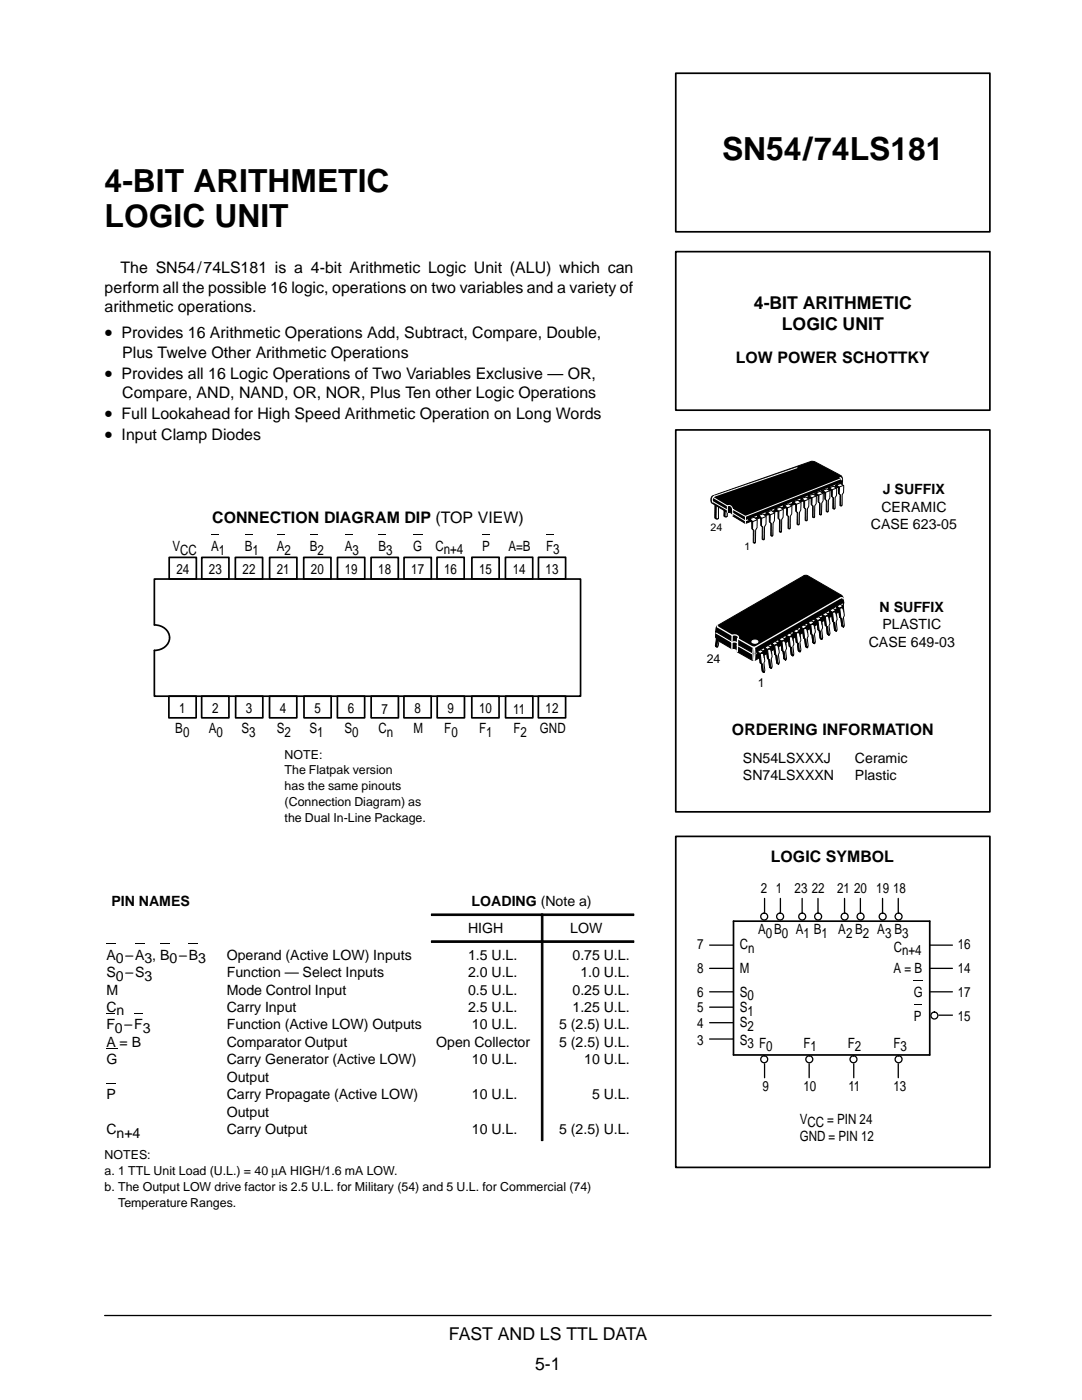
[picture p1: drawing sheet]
<svg xmlns="http://www.w3.org/2000/svg" width="216mm" height="279mm" viewBox="0 0 216 279" stroke-linecap="round" stroke-linejoin="round" font-family="sans-serif">
<path d="M20.9 262.5h176.9" fill="none" stroke="#000" stroke-width=".26"/>
<g fill="none" stroke="#000" stroke-width=".34">
<path d="M33.8 111.2h5.4v4.4h-5.4zM40.3 111.2h5.4v4.4h-5.4zM47 111.2h5.4v4.4h-5.4zM53.8 111.2h5.4v4.4h-5.4zM60.6 111.2h5.4v4.4h-5.4zM67.3 111.2h5.5v4.4h-5.5zM74 111.2h5.5v4.4h-5.5zM80.6 111.2h5.5v4.4h-5.5zM87.2 111.2h5.4v4.3h-5.4zM94.2 111.2h5.4v4.3h-5.4zM100.9 111.2h5.4v4.3h-5.4zM107.4 111.2h5.5v4.3h-5.5z"/>
<path d="M30.8 124.7v-9.1h85v23.3h-85v-9.1M30.8 124.7a2.69 2.69 0 0 1 3 3.1 3 3 0 0 1-3 2M33.7 138.9h5.4v4.4h-5.4zM40.2 138.9h5.5v4.4h-5.5zM47 138.9h5.4v4.4h-5.4zM53.8 138.9h5.4v4.4h-5.4zM60.7 138.9h5.4v4.4h-5.4zM67.3 138.9h5.5v4.4h-5.5zM74.1 138.9h5.4v4.4h-5.4zM80.6 138.9h5.4v4.4h-5.4zM87.2 138.9h5.5v4.4h-5.5zM94.1 138.9h5.5v4.4h-5.5z"/>
<path d="M100.9 138.9h5.4v4.4h-5.4zM107.4 138.9h5.5v4.4h-5.5z"/>
</g>
<g fill="#000">
<path d="M42.1 106.7h1.6v.1h-1.6z" fill-rule="evenodd"/>
<path d="M48.8 106.7h1.6v.1h-1.6z" fill-rule="evenodd"/>
<path d="M55.2 106.7h1.6v.1h-1.6z" fill-rule="evenodd"/>
<path d="M61.8 106.7h1.6v.1h-1.6z" fill-rule="evenodd"/>
<path d="M68.8 106.7h1.5v.1h-1.5z" fill-rule="evenodd"/>
<path d="M75.5 106.7h1.5v.1h-1.5z" fill-rule="evenodd"/>
<path d="M82.5 106.7h1.8v.1h-1.8z" fill-rule="evenodd"/>
<path d="M96.2 106.6h1.5v.2h-1.5z" fill-rule="evenodd"/>
<path d="M109 106.6h1.4v.2h-1.4z" fill-rule="evenodd"/>
<path d="M35 143.1h1.5v.1h-1.5z" fill-rule="evenodd"/>
<path d="M41.6 143.1h1.6v.1h-1.6z" fill-rule="evenodd"/>
<path d="M88.6 143.1h1.5v.1h-1.5z" fill-rule="evenodd"/>
<path d="M95.6 143.1h1.4v.1h-1.4z" fill-rule="evenodd"/>
<path d="M102.4 143.1h1.5v.1h-1.5z" fill-rule="evenodd"/>
<path d="M21.2 188.2h1.9v.1h-1.9z" fill-rule="evenodd"/>
<path d="M26.9 188.2h1.9v.1h-1.9z" fill-rule="evenodd"/>
<path d="M31.9 188.2h1.9v.1h-1.9z" fill-rule="evenodd"/>
<path d="M37.7 188.2h1.8v.1h-1.8z" fill-rule="evenodd"/>
<path d="M21.2 202.1h1.7v.2h-1.7z" fill-rule="evenodd"/>
<path d="M21.2 216.1h1.9v.1h-1.9z" fill-rule="evenodd"/>
<path d="M26.8 202.1h1.7v.2h-1.7z" fill-rule="evenodd"/>
</g>
<g fill="#000" stroke="#000" stroke-width=".2">
<path d="M86.1 182.4h21.9v.3h-21.9z" fill-rule="evenodd"/>
<path d="M86.1 187.8h21.9v.3h-21.9z" fill-rule="evenodd"/>
<path d="M108 182.4h.3v5.4h-.3z" fill-rule="evenodd"/>
<path d="M108 182.4h18.5v.3h-18.5z" fill-rule="evenodd"/>
<path d="M108 187.8h.3v39.8h-.3z" fill-rule="evenodd"/>
<path d="M108 187.8h18.5v.3h-18.5z" fill-rule="evenodd"/>
</g>
<path d="M21.2 209.2h2.2" fill="none" stroke="#000" stroke-width=".2"/>
<path d="M20.9 14.6h57.3v13.2h-57.3z" fill="#fff"/>
<path d="M134.8 14.6h62.7v31.7h-62.7zM134.8 50.2h62.7v31.7h-62.7zM134.8 85.8h62.7v76.2h-62.7zM134.8 166.9h62.7v66.1h-62.7z" fill="none" stroke="#000" stroke-width=".34"/>
<path d="M160.1 179.3v2.8" fill="none" stroke="#000" stroke-width=".26"/>
<circle cx="160.1" cy="182.9" r=".69" fill="#fff"/>
<g fill="none" stroke="#000" stroke-width=".26">
<path d="M163.2 179.3v2.8"/>
<circle cx="160.1" cy="182.9" r=".69"/>
</g>
<circle cx="163.2" cy="182.9" r=".69" fill="#fff"/>
<g fill="none" stroke="#000" stroke-width=".26">
<path d="M176.1 179.3v2.8"/>
<circle cx="163.2" cy="182.9" r=".69"/>
</g>
<circle cx="176.1" cy="182.9" r=".69" fill="#fff"/>
<g fill="none" stroke="#000" stroke-width=".26">
<path d="M179.2 179.3v2.8"/>
<circle cx="176.1" cy="182.9" r=".69"/>
</g>
<circle cx="179.3" cy="182.9" r=".69" fill="#fff"/>
<g fill="none" stroke="#000" stroke-width=".26">
<path d="M161.5 212.3v2.8"/>
<circle cx="179.3" cy="182.9" r=".69"/>
</g>
<circle cx="161.5" cy="211.4" r=".69" fill="#fff"/>
<g fill="none" stroke="#000" stroke-width=".26">
<path d="M170.4 212.3v2.8"/>
<circle cx="161.5" cy="211.4" r=".69"/>
</g>
<circle cx="170.3" cy="211.4" r=".69" fill="#fff"/>
<g fill="none" stroke="#000" stroke-width=".26">
<path d="M179.2 212.3v2.8"/>
<circle cx="170.3" cy="211.4" r=".69"/>
</g>
<circle cx="179.3" cy="211.4" r=".69" fill="#fff"/>
<g fill="none" stroke="#000" stroke-width=".26">
<path d="M141.6 197.9h4.8M141.6 193.3h4.8M141.6 188.6h4.8M185.5 197.9h4.5M185.5 193.3h4.5M185.5 188.6h4.5M141.6 201h4.8M141.6 204.1h4.8M141.6 207.4h4.8M152.6 212.3v2.8M187.3 202.6h2.7"/>
<circle cx="179.3" cy="211.4" r=".69"/>
</g>
<path d="M146.4 183.8h39.1v26.7h-39.1z" fill="none" stroke="#000" stroke-width=".34"/>
<g fill="#000">
<path d="M182.3 195.7h1.8v.1h-1.8z" fill-rule="evenodd"/>
<path d="M182.3 200.4h1.6v.1h-1.6z" fill-rule="evenodd"/>
</g>
<circle cx="152.5" cy="211.4" r=".69" fill="#fff"/>
<g fill="none" stroke="#000" stroke-width=".26">
<path d="M152.6 179.3v2.8"/>
<circle cx="152.5" cy="211.4" r=".69"/>
</g>
<circle cx="152.5" cy="182.9" r=".69" fill="#fff"/>
<g fill="none" stroke="#000" stroke-width=".26">
<path d="M155.7 179.3v2.8"/>
<circle cx="152.5" cy="182.9" r=".69"/>
</g>
<circle cx="155.7" cy="182.9" r=".69" fill="#fff"/>
<g fill="none" stroke="#000" stroke-width=".26">
<path d="M168.5 179.3v2.8"/>
<circle cx="155.7" cy="182.9" r=".69"/>
</g>
<circle cx="168.5" cy="182.9" r=".69" fill="#fff"/>
<g fill="none" stroke="#000" stroke-width=".26">
<path d="M171.7 179.3v2.8"/>
<circle cx="168.5" cy="182.9" r=".69"/>
</g>
<circle cx="171.7" cy="182.9" r=".69" fill="#fff"/>
<circle cx="171.7" cy="182.9" r=".69" fill="none" stroke="#000" stroke-width=".26"/>
<circle cx="186.4" cy="202.7" r=".69" fill="#fff"/>
<circle cx="186.4" cy="202.7" r=".69" fill="none" stroke="#000" stroke-width=".26"/>
<path d="M144.5 101.8l.6 .2v1.1a.41 .41 0 0 1-.7-.1z" fill-rule="evenodd" fill="#000" stroke="#000" stroke-width=".2"/>
<path d="M144.7 101.8l.4 .2v1l-.2 .1-.2-.1z" fill-rule="evenodd" fill="#fff"/>
<path d="M144.7 101.8v1.2l.2 .1 .2-.1v-1" fill="none" stroke="#000" stroke-width=".2"/>
<path d="M142.7 100.8l.7 .4v2.3l-.4 .1-.4-.3z" fill-rule="evenodd" fill="#000" stroke="#000" stroke-width=".2"/>
<path d="M142.9 100.8l.5 .4v2.2l-.3 .1-.2-.2z" fill-rule="evenodd" fill="#fff"/>
<path d="M162.3 98.6l-.9 .3M165 97.5l-.8 .3 .3 .3M167.6 95.2l.2 .2v.3M142.9 100.8v2.5l.2 .2 .3-.1v-2.2M154.8 101.6l.4 .3" fill="none" stroke="#000" stroke-width=".2"/>
<g fill="#000" stroke="#000" stroke-width=".2">
<path d="M142.1 99l19.8-6.9h.6l5.4 2.9 .2 .6v1.3l-19.4 7.6-2.5-1.5-.1-.4-.2-.3h-.7l-3.2-2-.1-.8z" fill-rule="evenodd"/>
<path d="M156.3 100.9l.6-.2 .5 .5 .2 4.4-.4-.2 .1-2.4-.3-.2v-1.3z" fill-rule="evenodd"/>
</g>
<path d="M142.3 99.3l2.9 1.7M142.6 99l-.3 .1-.1 .4v.7M159 93.3l-16.4 5.7M167.3 96.6l-18.5 7.3M167.6 95.3l.3 .2v.3M167.8 95.5l-19 7.5M142.2 100.1l2.9 1.7M146.2 101.7a.69 .69 0 0 0-.3-.7 .69 .69 0 0 0-.7 0l-.1 1.3M146.2 102.9v-1.3l2.5 1.4M146.2 102.4l2.5 1.5M148.8 103l-.1 1.5" fill="none" stroke="#fff" stroke-width=".2"/>
<path d="M156.5 100.9l.9-.4 .6 .5v1.5l-.3 .5v2.4l-.2 .1-.1-.1v-2.3l-.3-.3v-1.4z" fill-rule="evenodd" fill="#fff"/>
<path d="M156.5 100.9l.9-.4 .6 .5v1.5l-.3 .5v2.4l-.2 .1-.1-.1v-2.3l-.3-.3v-1.4zM157.9 101l-.8 .4" fill="none" stroke="#000" stroke-width=".2"/>
<path d="M154.6 101.6l.6-.2 .5 .4 .2 4.4-.4-.1v-2.4l-.3-.3v-1.3z" fill-rule="evenodd" fill="#000" stroke="#000" stroke-width=".2"/>
<path d="M154.8 101.5l.9-.3 .6 .5v1.5l-.3 .5-.1 2.3-.1 .2-.2-.1 .1-2.3-.3-.3v-1.5z" fill-rule="evenodd" fill="#fff"/>
<path d="M154.8 101.5l.9-.3 .6 .5v1.5l-.3 .5-.1 2.3-.1 .2-.2-.1 .1-2.3-.3-.3v-1.5l-.6-.5M156.2 101.7l-.8 .3" fill="none" stroke="#000" stroke-width=".2"/>
<path d="M158.1 100.2l.6-.2 .5 .5 .2 4.3-.4-.2 .1-2.3-.3-.3v-1.3z" fill-rule="evenodd" fill="#000" stroke="#000" stroke-width=".2"/>
<path d="M158.3 100.1l.9-.3 .6 .5v1.5l-.3 .5v2.3l-.2 .1-.1-.1v-2.3l-.3-.2v-1.4z" fill-rule="evenodd" fill="#fff"/>
<path d="M158.3 100.1l.9-.3 .6 .5v1.5l-.3 .5v2.3l-.2 .1-.1-.1v-2.3l-.3-.2v-1.4l-.5-.6M159.7 100.3l-.8 .3" fill="none" stroke="#000" stroke-width=".2"/>
<path d="M152.9 102.3l.5-.2 .6 .4 .1 4.5-.3-.1v-2.5l-.3-.2v-1.4z" fill-rule="evenodd" fill="#000" stroke="#000" stroke-width=".2"/>
<path d="M153.1 102.2l.8-.3 .7 .5-.1 1.5-.2 .5-.1 2.4-.1 .1h-.2v-2.4l-.2-.3v-1.5z" fill-rule="evenodd" fill="#fff"/>
<path d="M153.1 102.2l.6 .5v1.5l.2 .3v2.4h.2l.1-.1 .1-2.4 .2-.5 .1-1.5-.7-.5-.8 .3 .3 .4M154.5 102.4l-.8 .3" fill="none" stroke="#000" stroke-width=".2"/>
<path d="M151.1 103l.6-.3 .6 .5 .1 4.5-.3-.1v-2.5l-.3-.2v-1.4z" fill-rule="evenodd" fill="#000" stroke="#000" stroke-width=".2"/>
<path d="M151.3 102.9l.9-.3 .7 .4-.1 1.6-.2 .5-.1 2.4-.1 .2-.2-.1v-2.4l-.3-.3 .1-1.5z" fill-rule="evenodd" fill="#fff"/>
<path d="M151.4 102.9l.6 .5-.1 1.5 .3 .3v2.4l.2 .1 .1-.2 .1-2.4 .2-.5 .1-1.6-.7-.4-.9 .3 .4 .3M152.8 103.1l-.8 .3" fill="none" stroke="#000" stroke-width=".2"/>
<path d="M159.8 99.6l.5-.2 .5 .4 .2 4.1-.3-.1v-2.3l-.3-.2v-1.2z" fill-rule="evenodd" fill="#000" stroke="#000" stroke-width=".2"/>
<path d="M160 99.5l.8-.3 .6 .4v1.5l-.3 .4-.1 2.4-.2-.1v-2.2l-.3-.2 .1-1.4z" fill-rule="evenodd" fill="#fff"/>
<path d="M160 99.5l.8-.3 .6 .4v1.5l-.3 .4-.1 2.4-.2-.1v-2.2l-.3-.2 .1-1.4zM161.3 99.7l-.8 .3" fill="none" stroke="#000" stroke-width=".2"/>
<path d="M161.2 99l.6-.2 .5 .4 .2 4.1-.4-.1 .1-2.3-.3-.2-.1-1.2z" fill-rule="evenodd" fill="#000" stroke="#000" stroke-width=".2"/>
<path d="M161.4 98.9l.9-.3 .6 .5v1.4l-.3 .4-.1 2.2-.1 .2-.2-.1 .1-2.2-.3-.2v-1.4z" fill-rule="evenodd" fill="#fff"/>
<path d="M161.4 98.9l.9-.3 .6 .5v1.4l-.3 .4-.1 2.2-.1 .2-.2-.1 .1-2.2-.3-.2v-1.4zM162.8 99l-.8 .3" fill="none" stroke="#000" stroke-width=".2"/>
<path d="M162.6 98.4l.6-.2 .5 .5 .1 4.1-.3-.1v-2.3l-.3-.2v-1.3z" fill-rule="evenodd" fill="#000" stroke="#000" stroke-width=".2"/>
<path d="M162.8 98.4l.8-.3 .7 .4-.1 1.5-.2 .4-.1 2.2-.1 .1h-.2v-2.2l-.2-.3v-1.3z" fill-rule="evenodd" fill="#fff"/>
<path d="M162.8 98.4l.8-.3 .7 .4-.1 1.5-.2 .4-.1 2.2-.1 .1h-.2v-2.2l-.2-.3v-1.3zM164.1 98.5l-.7 .3" fill="none" stroke="#000" stroke-width=".2"/>
<path d="M163.9 97.9l.6-.2 .5 .4 .2 4.1-.3-.1v-2.2l-.3-.3v-1.2z" fill-rule="evenodd" fill="#000" stroke="#000" stroke-width=".2"/>
<path d="M164.1 97.9l.9-.3 .6 .4v1.4l-.3 .4v2.2l-.2 .1h-.1v-2.2l-.3-.2 .1-1.4z" fill-rule="evenodd" fill="#fff"/>
<path d="M164.1 97.9l.9-.3 .6 .4v1.4l-.3 .4v2.2l-.2 .1h-.1v-2.2l-.3-.2 .1-1.4-.6-.4M165.5 98l-.8 .3" fill="none" stroke="#000" stroke-width=".2"/>
<path d="M165.3 97.4l.5-.2 .6 .4 .1 4-.3-.1v-2.2l-.3-.2v-1.2z" fill-rule="evenodd" fill="#000" stroke="#000" stroke-width=".2"/>
<path d="M165.5 97.3l.8-.3 .7 .5-.1 1.4-.3 .4v2.1l-.1 .1h-.2v-2.1l-.2-.3v-1.3z" fill-rule="evenodd" fill="#fff"/>
<path d="M165.5 97.3l.8-.3 .7 .5-.1 1.4-.3 .4v2.1l-.1 .1h-.2v-2.1l-.2-.3v-1.3l-.6-.5M166.8 97.5l-.8 .2" fill="none" stroke="#000" stroke-width=".2"/>
<path d="M166.7 96.9l.5-.2 .6 .4 .1 3.9-.3-.1v-2.2l-.3-.2v-1.2z" fill-rule="evenodd" fill="#000" stroke="#000" stroke-width=".2"/>
<path d="M166.9 96.8l.8-.3 .7 .4-.1 1.4-.3 .4v2.1l-.1 .1h-.2v-2.1l-.2-.2v-1.3z" fill-rule="evenodd" fill="#fff"/>
<path d="M166.9 96.8l.8-.3 .7 .4-.1 1.4-.3 .4v2.1l-.1 .1h-.2v-2.1l-.2-.2v-1.3l-.6-.5M168.2 96.9l-.8 .3" fill="none" stroke="#000" stroke-width=".2"/>
<path d="M149.3 103.6l.6-.2 .6 .5 .1 4.5-.3-.1v-2.5l-.3-.3v-1.3z" fill-rule="evenodd" fill="#000" stroke="#000" stroke-width=".2"/>
<path d="M149.6 103.6l.8-.4 .7 .5v1.6l-.3 .5-.1 2.4-.1 .1h-.2v-2.4l-.2-.3v-1.5z" fill-rule="evenodd" fill="#fff"/>
<path d="M149.6 103.6l.6 .5v1.5l.2 .3v2.4h.2l.1-.1 .1-2.4 .3-.5v-1.6l-.7-.5-.8 .4 .3 .3M151 103.8l-.8 .3" fill="none" stroke="#000" stroke-width=".2"/>
<path d="M142.8 128.9l.3 .1v.2l-.3-.2z" fill-rule="evenodd" fill="#000" stroke="#000" stroke-width=".2"/>
<path d="M143.3 125.5l.6-.4-.4 2.2h-.5zM143 127.3l.2 .1-.1 1.8 .2-.3 .2-1.6z" fill-rule="evenodd" fill="#fff"/>
<path d="M143.3 125.5l.6-.4-.6 3.8-.2 .3 .1-1.8-.2-.1z" fill="none" stroke="#000" stroke-width=".2"/>
<path d="M143 125.4l.6 .4v.2l-.4-.2-.2 1.5 .2 .1-.2 1.6-.3-.1 .3-1.6-.2-.1z" fill-rule="evenodd" fill="#000" stroke="#000" stroke-width=".2"/>
<path d="M143 125.4l.7-.4 .6 .4-.7 .4z" fill="#fff"/>
<path d="M143 125.4l.7-.4 .6 .4-.7 .4zM143.2 125.3v.1M143.4 125.2l-.1 .1M143.5 125.1l-.1 .2M143.6 125.1l-.1 .1M143.7 125.1l-.1 .1M143.8 125.1l-.1 .1M143.9 125.1l-.1 .1M143.9 125.2v.1M144 125.2v.1M144.1 125.3h.1M144.2 125.3v.1" fill="none" stroke="#000" stroke-width=".2"/>
<path d="M144.3 128l.2 .2v.1l-.3-.1z" fill-rule="evenodd" fill="#000" stroke="#000" stroke-width=".2"/>
<path d="M144.7 124.7l.7-.4-.4 2.2h-.6zM144.4 126.5l.2 .1-.1 1.7 .3-.2 .2-1.6z" fill-rule="evenodd" fill="#fff"/>
<path d="M144.7 124.7l.7-.4-.6 3.8-.3 .2 .1-1.7-.2-.1z" fill="none" stroke="#000" stroke-width=".2"/>
<path d="M144.4 124.6l.7 .3v.3l-.4-.2-.2 1.5 .2 .1-.3 1.6-.2-.1 .2-1.6-.2-.2z" fill-rule="evenodd" fill="#000" stroke="#000" stroke-width=".2"/>
<path d="M144.4 124.6l.7-.4 .7 .3-.7 .4z" fill="#fff"/>
<g fill="none" stroke="#000" stroke-width=".2">
<path d="M144.4 124.6l.7-.4 .7 .3-.7 .4zM144.6 124.5h.1M144.8 124.4l-.1 .1M144.9 124.3v.2M145 124.3v.1M145.1 124.2v.2M145.2 124.2l-.1 .2M145.2 124.3v.1M145.3 124.3v.1M145.4 124.3l-.1 .1M145.4 124.4v.1M145.5 124.4v.1"/>
<path d="M145.6 124.5h.1"/>
</g>
<path d="M145.7 127.2l.3 .1-.1 .2-.2-.1z" fill-rule="evenodd" fill="#000" stroke="#000" stroke-width=".2"/>
<path d="M146.1 123.9l.7-.4-.2 1.9-.2 .2h-.5zM145.9 125.6l.2 .2-.2 1.7 .3-.3 .2-1.6z" fill-rule="evenodd" fill="#fff"/>
<path d="M146.1 123.9l.7-.4-.6 3.7-.3 .3 .2-1.7-.2-.2z" fill="none" stroke="#000" stroke-width=".2"/>
<path d="M145.9 123.7l.6 .4v.3l-.4-.3-.2 1.5 .2 .2-.2 1.6-.3-.2 .2-1.6-.2-.1z" fill-rule="evenodd" fill="#000" stroke="#000" stroke-width=".2"/>
<path d="M145.9 123.7l.7-.4 .6 .4-.7 .4z" fill="#fff"/>
<path d="M145.9 123.7l.7-.4 .6 .4-.7 .4zM146.1 123.7h.1M146.2 123.6v.1M146.4 123.5l-.1 .1M146.5 123.4l-.1 .2M146.6 123.4l-.1 .2M146.7 123.4l-.1 .2M146.7 123.5v.1M146.8 123.5v.1M146.9 123.6h-.1M147 123.6l-.1 .1M147.1 123.7h-.1" fill="none" stroke="#000" stroke-width=".2"/>
<path d="M147.1 126.4l.3 .1v.2l-.3-.2z" fill-rule="evenodd" fill="#000" stroke="#000" stroke-width=".2"/>
<path d="M147.6 123.1l.6-.5-.4 2.2h-.5zM147.3 124.8l.2 .1-.1 1.8 .2-.3 .2-1.6z" fill-rule="evenodd" fill="#fff"/>
<path d="M147.6 123.1l.6-.5-.6 3.8-.2 .3 .1-1.8-.2-.1z" fill="none" stroke="#000" stroke-width=".2"/>
<path d="M147.3 122.9l.6 .4v.2l-.4-.2-.2 1.5 .2 .1-.2 1.6-.3-.1 .3-1.6-.2-.1z" fill-rule="evenodd" fill="#000" stroke="#000" stroke-width=".2"/>
<path d="M147.3 122.9l.7-.4 .6 .4-.7 .4z" fill="#fff"/>
<path d="M147.3 122.9l.7-.4 .6 .4-.7 .4zM147.5 122.8v.1M147.7 122.7l-.1 .2M147.8 122.7l-.1 .1M147.9 122.6l-.1 .2M148 122.6l-.1 .2M148.1 122.6l-.1 .2M148.2 122.7l-.1 .1M148.2 122.7v.1M148.3 122.7v.1M148.4 122.8h.1M148.5 122.8v.1" fill="none" stroke="#000" stroke-width=".2"/>
<path d="M148.6 125.5l.2 .2v.2l-.3-.2z" fill-rule="evenodd" fill="#000" stroke="#000" stroke-width=".2"/>
<path d="M149 122.2l.7-.4-.4 2.2h-.6zM148.7 124l.2 .1-.1 1.7 .3-.2 .2-1.6z" fill-rule="evenodd" fill="#fff"/>
<path d="M149 122.2l.7-.4-.6 3.8-.3 .2 .1-1.7-.2-.1z" fill="none" stroke="#000" stroke-width=".2"/>
<path d="M148.7 122.1l.7 .3v.3l-.4-.2-.2 1.5 .2 .1-.3 1.6-.2-.1 .2-1.6-.2-.2z" fill-rule="evenodd" fill="#000" stroke="#000" stroke-width=".2"/>
<path d="M148.7 122.1l.7-.4 .7 .3-.7 .4z" fill="#fff"/>
<g fill="none" stroke="#000" stroke-width=".2">
<path d="M148.7 122.1l.7-.4 .7 .3-.7 .4zM148.9 122v.1M149.1 121.9l-.1 .1M149.2 121.8v.2M149.3 121.8v.1M149.4 121.7v.2M149.5 121.8l-.1 .1M149.5 121.8v.1M149.6 121.8v.1M149.7 121.9l-.1 .1M149.7 121.9v.1M149.8 122h.1"/>
<path d="M149.9 122v.1"/>
</g>
<path d="M150 124.7l.3 .2-.1 .1-.2-.1z" fill-rule="evenodd" fill="#000" stroke="#000" stroke-width=".2"/>
<path d="M150.4 121.4l.7-.4-.2 1.9-.2 .3-.5-.1zM150.2 123.1l.2 .2-.2 1.7 .3-.3 .2-1.5z" fill-rule="evenodd" fill="#fff"/>
<path d="M150.4 121.4l.7-.4-.6 3.7-.3 .3 .2-1.7-.2-.2z" fill="none" stroke="#000" stroke-width=".2"/>
<path d="M150.2 121.3l.6 .3v.3l-.4-.3-.2 1.5 .2 .2-.2 1.6-.3-.1 .2-1.6-.2-.2z" fill-rule="evenodd" fill="#000" stroke="#000" stroke-width=".2"/>
<path d="M150.2 121.3l.7-.4 .6 .3-.7 .4z" fill="#fff"/>
<path d="M150.2 121.3l.7-.4 .6 .3-.7 .4zM150.4 121.2h.1M150.5 121.1v.1M150.7 121l-.1 .1M150.8 120.9l-.1 .2M150.8 121.1l.1-.2-.1 .2M151 121l-.1 .1M151 121v.1M151.1 121v.1M151.2 121.1h-.1M151.3 121.1l-.1 .1M151.4 121.2h-.1" fill="none" stroke="#000" stroke-width=".2"/>
<path d="M151.4 123.9l.3 .1v.2l-.3-.1z" fill-rule="evenodd" fill="#000" stroke="#000" stroke-width=".2"/>
<path d="M151.9 120.6l.6-.4-.4 2.1h-.5zM151.6 122.3l.2 .2-.1 1.7 .2-.3 .2-1.6z" fill-rule="evenodd" fill="#fff"/>
<path d="M151.9 120.6l.6-.4-.6 3.7-.2 .3 .1-1.7-.2-.2z" fill="none" stroke="#000" stroke-width=".2"/>
<path d="M151.6 120.4l.6 .4v.2l-.4-.2-.2 1.5 .2 .2-.2 1.6-.3-.2 .3-1.6-.2-.1z" fill-rule="evenodd" fill="#000" stroke="#000" stroke-width=".2"/>
<path d="M151.6 120.4l.7-.4 .6 .4-.7 .4z" fill="#fff"/>
<path d="M151.6 120.4l.7-.4 .6 .4-.7 .4zM151.8 120.4h.1M152 120.3l-.1 .1M152.1 120.2l-.1 .1M152.2 120.1l-.1 .2M152.3 120.1l-.1 .2M152.4 120.1l-.1 .2M152.5 120.2l-.1 .1M152.5 120.2v.1M152.6 120.2v.1M152.7 120.3v.1M152.8 120.4h.1" fill="none" stroke="#000" stroke-width=".2"/>
<path d="M152.9 123.1l.2 .1v.2l-.3-.2z" fill-rule="evenodd" fill="#000" stroke="#000" stroke-width=".2"/>
<path d="M153.3 119.7l.7-.4-.4 2.2h-.6zM153 121.5l.2 .1-.1 1.8 .3-.3 .2-1.6z" fill-rule="evenodd" fill="#fff"/>
<path d="M153.3 119.7l.7-.4-.6 3.8-.3 .3 .1-1.8-.2-.1z" fill="none" stroke="#000" stroke-width=".2"/>
<path d="M153 119.6l.7 .4v.2l-.4-.2-.2 1.5 .2 .1-.3 1.6-.2-.1 .2-1.6-.2-.1z" fill-rule="evenodd" fill="#000" stroke="#000" stroke-width=".2"/>
<path d="M153 119.6l.7-.4 .7 .4-.7 .4z" fill="#fff"/>
<g fill="none" stroke="#000" stroke-width=".2">
<path d="M153 119.6l.7-.4 .7 .4-.7 .4zM153.2 119.5v.1M153.4 119.4l-.1 .1M153.5 119.4v.1M153.6 119.3v.2M153.7 119.3v.1M153.8 119.3l-.1 .1M153.8 119.3v.1M153.9 119.3v.2M154 119.4l-.1 .1M154 119.4v.1M154.1 119.5h.1"/>
<path d="M154.2 119.5v.1"/>
</g>
<path d="M154.3 122.2l.3 .2-.1 .1-.2-.1z" fill-rule="evenodd" fill="#000" stroke="#000" stroke-width=".2"/>
<path d="M154.7 118.9l.7-.4-.2 1.9-.2 .3h-.5zM154.5 120.7l.2 .1-.2 1.7 .3-.2 .2-1.6z" fill-rule="evenodd" fill="#fff"/>
<path d="M154.7 118.9l.7-.4-.6 3.8-.3 .2 .2-1.7-.2-.1z" fill="none" stroke="#000" stroke-width=".2"/>
<path d="M154.5 118.8l.6 .3v.3l-.4-.2-.2 1.5 .2 .1-.2 1.6-.3-.1 .2-1.6-.2-.2z" fill-rule="evenodd" fill="#000" stroke="#000" stroke-width=".2"/>
<path d="M154.5 118.8l.7-.4 .6 .3-.7 .4z" fill="#fff"/>
<g fill="none" stroke="#000" stroke-width=".2">
<path d="M154.5 118.8l.7-.4 .6 .3-.7 .4zM154.7 118.7h.1M154.8 118.6v.1M155 118.5l-.1 .2M155.1 118.5l-.1 .1M155.2 118.4l-.1 .2M155.2 118.5v.1M155.3 118.5l-.1 .1M155.3 118.5v.1M155.4 118.6h.1M155.5 118.6l-.1 .1M155.6 118.6l-.1 .1"/>
<path d="M155.7 118.7l-.1 .1"/>
</g>
<path d="M155.7 121.4l.3 .1v.2l-.3-.1z" fill-rule="evenodd" fill="#000" stroke="#000" stroke-width=".2"/>
<path d="M156.2 118.1l.6-.4-.4 2.1h-.5zM155.9 119.8l.2 .2-.1 1.7 .2-.3 .2-1.6z" fill-rule="evenodd" fill="#fff"/>
<path d="M156.2 118.1l.6-.4-.6 3.7-.2 .3 .1-1.7-.2-.2z" fill="none" stroke="#000" stroke-width=".2"/>
<path d="M155.9 117.9l.6 .4v.3l-.4-.3-.2 1.5 .2 .2-.2 1.6-.3-.2 .3-1.6-.2-.1z" fill-rule="evenodd" fill="#000" stroke="#000" stroke-width=".2"/>
<path d="M155.9 117.9l.7-.3 .6 .3-.7 .4z" fill="#fff"/>
<g fill="none" stroke="#000" stroke-width=".2">
<path d="M155.9 117.9l.7-.3 .6 .3-.7 .4zM156.1 117.9h.1M156.3 117.8l-.1 .1M156.4 117.7l-.1 .1M156.5 117.6l-.1 .2M156.6 117.6l-.1 .2M156.7 117.6l-.1 .2M156.7 117.7l-.1 .1M156.8 117.7l-.1 .1M156.8 117.7v.1M156.9 117.8h.1M157 117.8v.1"/>
<path d="M157.1 117.9h.1"/>
</g>
<path d="M157.2 120.6l.2 .1v.2l-.3-.1z" fill-rule="evenodd" fill="#000" stroke="#000" stroke-width=".2"/>
<path d="M157.6 117.3l.7-.4-.4 2.1h-.6zM157.3 119l.2 .1-.1 1.8 .3-.3 .2-1.6z" fill-rule="evenodd" fill="#fff"/>
<path d="M157.6 117.3l.7-.4-.6 3.7-.3 .3 .1-1.8-.2-.1z" fill="none" stroke="#000" stroke-width=".2"/>
<path d="M157.3 117.1l.7 .4v.2l-.4-.2-.2 1.5 .2 .2-.3 1.6-.2-.2 .2-1.6-.2-.1z" fill-rule="evenodd" fill="#000" stroke="#000" stroke-width=".2"/>
<path d="M157.3 117.1l.7-.4 .7 .4-.7 .4z" fill="#fff"/>
<g fill="none" stroke="#000" stroke-width=".2">
<path d="M157.3 117.1l.7-.4 .7 .4-.7 .4zM157.5 117v.1M157.7 116.9l-.1 .2M157.8 116.9v.1M157.9 116.8v.2M158 116.8v.2M158.1 116.8l-.1 .2M158.1 116.8v.2M158.2 116.9v.1M158.3 116.9l-.1 .1M158.3 116.9v.1M158.4 117h.1"/>
<path d="M158.5 117v.1"/>
</g>
<path d="M158.6 119.8l.3 .1-.1 .2-.2-.2z" fill-rule="evenodd" fill="#000" stroke="#000" stroke-width=".2"/>
<path d="M159 116.4l.7-.4-.2 1.9-.2 .3h-.5zM158.8 118.2l.2 .1-.2 1.8 .3-.3 .2-1.6z" fill-rule="evenodd" fill="#fff"/>
<path d="M159 116.4l.7-.4-.6 3.8-.3 .3 .2-1.8-.2-.1z" fill="none" stroke="#000" stroke-width=".2"/>
<path d="M158.8 116.3l.6 .4v.2l-.4-.2-.2 1.5 .2 .1-.2 1.6-.3-.1 .2-1.6-.2-.2z" fill-rule="evenodd" fill="#000" stroke="#000" stroke-width=".2"/>
<path d="M158.8 116.3l.7-.4 .6 .4-.7 .4z" fill="#fff"/>
<g fill="none" stroke="#000" stroke-width=".2">
<path d="M158.8 116.3l.7-.4 .6 .4-.7 .4zM159 116.2v.1M159.1 116.1v.1M159.3 116l-.1 .2M159.4 116l-.1 .1M159.5 115.9l-.1 .2M159.5 116v.1M159.6 116l-.1 .1M159.6 116v.1M159.7 116.1v.1M159.8 116.1l-.1 .1M159.9 116.2h-.1"/>
<path d="M160 116.2l-.1 .1"/>
</g>
<path d="M142.8 126.1l17.8-9.9h.6l7.1 3.9-.1 1.3-.4 .5-17 9.8h-.8l-2.9-1.6a.69 .69 0 0 0-.3-.7 .69 .69 0 0 0-.8 .1l-2.9-1.8-.2-.5z" fill-rule="evenodd" fill="#000" stroke="#000" stroke-width=".2"/>
<path d="M142.8 126l17.8-9.9 .6 .1 7.1 3.9-.2 .4-17.3 9.9h-.8l-2.8-1.6 .1-.2a.94 .94 0 0 0-1.2-.4l-3.3-1.9z" fill-rule="evenodd" fill="#fff"/>
<path d="M142.8 126.3l3.3 1.9 .4-.1a.65 .65 0 0 1 .8 .6l-.1 .1 2.8 1.6h.8l17.3-9.9 .2-.4-7.1-3.9-.6-.1-17.8 9.9v.3" fill="none" stroke="#000" stroke-width=".2"/>
<path d="M142.8 126.1l17.8-9.9 .6 .1 7.1 3.8-.2 .4-17.3 9.9h-.8l-2.8-1.6 .1-.2a.91 .91 0 0 0-1.2-.4l-3.3-1.9z" fill-rule="evenodd" fill="#fff"/>
<path d="M168.1 120.5l.2-.1v-.3l-7.1-3.8-.6-.1-17.8 9.9" fill="none" stroke="#000" stroke-width=".34"/>
<path d="M167.7 119.3l-16.9 9.8h-.8l-2.8-1.7M142.8 126.3l3.3 1.9-.1 1.3M143.2 125.1l2.9 1.7M146.1 126.8l.4-.1a.65 .65 0 0 1 .8 .6l-.1 .1M146.1 126.8v1.2M147.2 128.8l2.8 1.6M147.2 127.4l-.1 2.7M150.2 130.5l.1 1.3M150.3 129.2l-.1 1.1M150.5 129.2l.1 1.1M150.6 130.5l-.1 1.3M168.1 120.5l-17.3 9.9" fill="none" stroke="#fff" stroke-width=".26"/>
<path d="M150.8 130.4h-.8" fill="none" stroke="#000" stroke-width=".26"/>
<path d="M146.1 128.2l.4-.1a.65 .65 0 0 1 .8 .6l-.1 .1" fill="none" stroke="#fff" stroke-width=".34"/>
<path d="M142.8 126.1v.2M151.1 130.1v.2l.4 .3 .2 1.7 .2 .1M151.9 132.4l.2 1.6 .1 .1 .1-.1" fill="none" stroke="#000" stroke-width=".2"/>
<g fill="#000" stroke="#000" stroke-width=".2">
<path d="M147.1 129.6l.3 .6-.3-.1zM147.2 127.7l.5 1.2-.5-.3z"/>
<path d="M143 125l17.6-10.2 .6 .1 6.7 3.9 .3 .3 .1 1-.1 .2-17.4 9.9h-.8l-2.8-1.6 .1-.2a.91 .91 0 0 0-1.2-.4l-3.3-1.9z" fill-rule="evenodd"/>
<path d="M151.1 130.1l.6 .3 .2 2-.2-.1-.2-1.7-.4-.3z" fill-rule="evenodd"/>
<path d="M151.9 132.4l.4 1.7-.1-1.6zM151.9 132.4l.2 1.6 .2 .1z" fill-rule="evenodd"/>
<path d="M152.2 133.9l.2 .3zM152.2 133.9l.2 .3z" fill-rule="evenodd"/>
</g>
<path d="M150.1 127.9a.8 .8 0 0 1 1.1 .2 .71 .71 0 0 1-1.2 0z" fill-rule="evenodd" fill="#fff" stroke="#fff" stroke-width=".2"/>
<path d="M151.7 130.4l.7-.4 .2 1.9-.2 .4 .2 1.6-.2 .3-.2-1.7-.3-.1z" fill-rule="evenodd" fill="#fff"/>
<path d="M151.7 130.4l.7-.4 .2 1.9-.2 .4 .2 1.6-.2 .3-.2-1.7-.3-.1z" fill="none" stroke="#000" stroke-width=".2"/>
<path d="M151.1 130.1l.7-.4 .6 .3-.7 .4z" fill="#fff"/>
<g fill="none" stroke="#000" stroke-width=".2">
<path d="M151.1 130.1l.7-.4 .6 .3-.7 .4zM151.8 130.4h.1M152 130.3l-.1 .1M152.1 130.2l-.1 .2M152.2 130.2l-.1 .2M152.4 130.1l-.2 .3M152.4 130.2l-.1 .2M152.4 130.3l-.1 .2M152.4 130.4l-.1 .2M152.4 130.6v.1M152.4 130.7v.1M152.4 130.9v.1"/>
<path d="M152.5 131.1l-.1 .1M152.5 129.2v.3l.4 .2 .2 1.7 .3 .2M153.4 131.5l.2 1.6v.2l.2-.2"/>
</g>
<g fill="#000" stroke="#000" stroke-width=".2">
<path d="M152.5 129.2l.7 .4 .2 2-.3-.2-.2-1.7-.4-.2z" fill-rule="evenodd"/>
<path d="M153.4 131.6l.4 1.7-.2-1.6zM153.4 131.6l.2 1.5 .2 .2z" fill-rule="evenodd"/>
<path d="M153.6 133.1l.3 .3zM153.6 133.1v.2l.3 .1z" fill-rule="evenodd"/>
</g>
<path d="M153.2 129.6l.7-.4 .2 3.8-.2 .4-.3-1.7-.2-.1z" fill-rule="evenodd" fill="#fff"/>
<path d="M153.2 129.6l.7-.4 .2 3.8-.2 .4-.3-1.7-.2-.1z" fill="none" stroke="#000" stroke-width=".2"/>
<path d="M152.5 129.2l.7-.4 .7 .4-.7 .4z" fill="#fff"/>
<g fill="none" stroke="#000" stroke-width=".2">
<path d="M152.5 129.2l.7-.4 .7 .4-.7 .4zM153.3 129.6h.1M153.5 129.5l-.1 .1M153.6 129.4l-.1 .2M153.7 129.3l-.1 .3M153.8 129.3l-.1 .3M153.8 129.4l-.1 .2M153.8 129.5v.1M153.9 129.6l-.1 .1M153.9 129.8l-.1 .1M153.9 129.9v.1M153.9 130.1h.1"/>
<path d="M153.9 130.3v.1M154 128.4v.3l.4 .2 .2 1.7 .2 .2M154.8 130.7l.2 1.6 .1 .1 .1-.1"/>
</g>
<g fill="#000" stroke="#000" stroke-width=".2">
<path d="M154 128.4l.6 .4 .2 2-.2-.2-.2-1.7-.4-.2z" fill-rule="evenodd"/>
<path d="M154.8 130.8l.4 1.6-.2-1.5zM154.8 130.8l.2 1.5 .2 .1z" fill-rule="evenodd"/>
<path d="M155.1 132.3l.2 .3v-.2zM155.1 132.3l.2 .3z" fill-rule="evenodd"/>
</g>
<path d="M154.6 128.8l.7-.4 .2 1.9-.2 .3 .2 1.6-.2 .4-.3-1.7-.2-.1z" fill-rule="evenodd" fill="#fff"/>
<path d="M154.6 128.8l.7-.4 .2 1.9-.2 .3 .2 1.6-.2 .4-.3-1.7-.2-.1z" fill="none" stroke="#000" stroke-width=".2"/>
<path d="M154 128.4l.6-.4 .7 .4-.7 .4z" fill="#fff"/>
<g fill="none" stroke="#000" stroke-width=".2">
<path d="M154 128.4l.6-.4 .7 .4-.7 .4zM154.7 128.7v.1M154.9 128.6l-.1 .2M155 128.6l-.1 .1M155.1 128.5l-.1 .2M155.2 128.4l-.1 .4M155.3 128.5l-.2 .3M155.3 128.6l-.1 .2M155.3 128.8l-.1 .1M155.3 128.9v.1M155.3 129.1v.1M155.3 129.3h.1"/>
<path d="M155.4 129.5h-.1M155.4 127.6v.2l.4 .3 .2 1.7 .2 .1M156.2 129.9l.2 1.6 .1-.1v.2l.2-.1"/>
</g>
<g fill="#000" stroke="#000" stroke-width=".2">
<path d="M155.4 127.6l.6 .3 .2 2-.2-.1-.2-1.7-.4-.3z" fill-rule="evenodd"/>
<path d="M156.2 129.9l.5 1.7-.2-1.6zM156.2 129.9l.2 1.6 .3 .1z" fill-rule="evenodd"/>
<path d="M156.5 131.4l.2 .3v-.1zM156.5 131.4l.2 .3z" fill-rule="evenodd"/>
</g>
<path d="M156 127.9l.7-.3 .2 1.8-.1 .4 .1 1.6-.2 .3-.2-1.7-.3-.1z" fill-rule="evenodd" fill="#fff"/>
<path d="M156 127.9l.7-.3 .2 1.8-.1 .4 .1 1.6-.2 .3-.2-1.7-.3-.1z" fill="none" stroke="#000" stroke-width=".2"/>
<path d="M155.4 127.6l.7-.4 .6 .4-.7 .3z" fill="#fff"/>
<g fill="none" stroke="#000" stroke-width=".2">
<path d="M155.4 127.6l.7-.4 .6 .4-.7 .3zM156.2 127.9l-.1 .1M156.3 127.8v.1M156.4 127.8v.1M156.6 127.7l-.1 .2M156.7 127.6l-.2 .3M156.7 127.7l-.1 .3M156.7 127.8l-.1 .2M156.7 128v.1M156.7 128.1v.1M156.8 128.3h-.1M156.8 128.4l-.1 .1"/>
<path d="M156.8 128.7h.1M156.9 126.8v.2l.4 .2M157.3 127.2l.2 1.8 .2 .1M157.7 129.1l.2 1.5 .1 .2 .1-.1"/>
</g>
<g fill="#000" stroke="#000" stroke-width=".2">
<path d="M156.9 126.8l.6 .3 .2 2-.2-.1-.2-1.8-.4-.2z" fill-rule="evenodd"/>
<path d="M157.7 129.1l.4 1.7-.2-1.6zM157.7 129.1l.2 1.5 .2 .2z" fill-rule="evenodd"/>
<path d="M158 130.6l.2 .3zM158 130.6l.2 .3z" fill-rule="evenodd"/>
</g>
<path d="M157.5 127.1l.7-.4 .2 1.9-.2 .4 .2 1.6-.2 .3-.3-1.7-.2-.1z" fill-rule="evenodd" fill="#fff"/>
<path d="M157.5 127.1l.7-.4 .2 1.9-.2 .4 .2 1.6-.2 .3-.3-1.7-.2-.1z" fill="none" stroke="#000" stroke-width=".2"/>
<path d="M156.9 126.8l.6-.4 .7 .3-.7 .4z" fill="#fff"/>
<g fill="none" stroke="#000" stroke-width=".2">
<path d="M156.9 126.8l.6-.4 .7 .3-.7 .4zM157.6 127.1h.1M157.8 127l-.1 .1M157.9 126.9l-.1 .2M158 126.8l-.1 .3M158.1 126.8l-.1 .3M158.2 126.9l-.2 .2M158.2 127l-.1 .2M158.2 127.1l-.1 .2M158.2 127.3l-.1 .1M158.2 127.6v.1M158.2 127.4v.1"/>
<path d="M158.3 126v.2l.4 .2 .2 1.8 .2 .1M158.3 127.8l-.1 .1M159.1 128.3l.2 1.5 .1 .2 .1-.1"/>
</g>
<g fill="#000" stroke="#000" stroke-width=".2">
<path d="M158.3 126l.6 .3 .2 2-.2-.1-.2-1.8-.4-.2z" fill-rule="evenodd"/>
<path d="M159.1 128.3l.4 1.7-.2-1.6zM159.1 128.3l.2 1.5 .2 .2z" fill-rule="evenodd"/>
<path d="M159.4 129.8l.2 .3v-.2zM159.4 129.8l.2 .3z" fill-rule="evenodd"/>
</g>
<path d="M158.9 126.3l.7-.4 .2 1.9-.2 .4 .2 1.6-.2 .3-.3-1.7-.2-.1z" fill-rule="evenodd" fill="#fff"/>
<path d="M158.9 126.3l.7-.4 .2 1.9-.2 .4 .2 1.6-.2 .3-.3-1.7-.2-.1z" fill="none" stroke="#000" stroke-width=".2"/>
<path d="M158.3 126l.6-.4 .7 .3-.7 .4z" fill="#fff"/>
<g fill="none" stroke="#000" stroke-width=".2">
<path d="M158.3 126l.6-.4 .7 .3-.7 .4zM159 126.3h.1M159.2 126.2l-.1 .1M159.3 126.1l-.1 .2M159.4 126l-.1 .3M159.5 126l-.1 .3M159.6 126.1l-.2 .2M159.6 126.2l-.1 .2M159.6 126.3l-.1 .2M159.6 126.5v.1M159.6 126.6v.1M159.6 126.8v.1"/>
<path d="M159.7 127l-.1 .1M159.7 125.1v.3l.4 .2 .2 1.7 .3 .2M160.6 127.4l.1 1.6h.1v.1l.2-.1"/>
</g>
<g fill="#000" stroke="#000" stroke-width=".2">
<path d="M159.7 125.1l.6 .4 .3 2-.3-.2-.2-1.7-.4-.2z" fill-rule="evenodd"/>
<path d="M160.6 127.5l.4 1.6-.2-1.5zM160.6 127.5l.1 1.5 .3 .1z" fill-rule="evenodd"/>
<path d="M160.8 129l.3 .3v-.2zM160.8 129l.3 .3z" fill-rule="evenodd"/>
</g>
<path d="M160.3 125.5l.7-.4 .3 1.9-.2 .3 .2 1.6-.2 .4-.3-1.7-.2-.1z" fill-rule="evenodd" fill="#fff"/>
<path d="M160.3 125.5l.7-.4 .3 1.9-.2 .3 .2 1.6-.2 .4-.3-1.7-.2-.1z" fill="none" stroke="#000" stroke-width=".2"/>
<path d="M159.7 125.1l.7-.4 .6 .4-.7 .4z" fill="#fff"/>
<g fill="none" stroke="#000" stroke-width=".2">
<path d="M159.7 125.1l.7-.4 .6 .4-.7 .4zM160.5 125.4v.1M160.6 125.4v.1M160.8 125.3l-.1 .2M160.9 125.2l-.1 .3M161 125.1l-.2 .4M161 125.2l-.1 .3M161 125.3l-.1 .2M161 125.5v.1M161.1 125.6l-.1 .1M161.1 125.8l-.1 .1M161.1 126h.1"/>
<path d="M161.1 126.2h.1M161.2 124.3v.3l.4 .2 .2 1.7 .2 .1M162 126.6l.2 1.6 .1 .1 .1-.1"/>
</g>
<g fill="#000" stroke="#000" stroke-width=".2">
<path d="M161.2 124.3l.6 .4 .2 1.9-.2-.1-.2-1.7-.4-.2z" fill-rule="evenodd"/>
<path d="M162 126.6l.4 1.7-.2-1.6zM162 126.6l.2 1.6 .2 .1z" fill-rule="evenodd"/>
<path d="M162.3 128.1l.2 .4zM162.3 128.1v.2l.2 .2z" fill-rule="evenodd"/>
</g>
<path d="M161.8 124.7l.7-.4 .2 1.8-.2 .4 .2 1.6-.2 .4-.3-1.8-.2-.1z" fill-rule="evenodd" fill="#fff"/>
<path d="M161.8 124.7l.7-.4 .2 1.8-.2 .4 .2 1.6-.2 .4-.3-1.8-.2-.1z" fill="none" stroke="#000" stroke-width=".2"/>
<path d="M161.2 124.3l.6-.4 .7 .4-.7 .4z" fill="#fff"/>
<g fill="none" stroke="#000" stroke-width=".2">
<path d="M161.2 124.3l.6-.4 .7 .4-.7 .4zM161.9 124.6v.1M162.1 124.5l-.1 .1M162.2 124.5l-.1 .1M162.3 124.4l-.1 .2M162.4 124.3l-.1 .3M162.5 124.4l-.2 .3M162.5 124.5l-.1 .2M162.5 124.7l-.1 .1M162.5 124.8l-.1 .1M162.5 125.2h.1M162.5 125h.1"/>
<path d="M162.6 125.4h-.1M162.6 123.5v.2l.4 .3 .2 1.7 .3 .1M163.4 125.8l.2 1.6 .1 .1 .2-.1"/>
</g>
<g fill="#000" stroke="#000" stroke-width=".2">
<path d="M162.6 123.5l.6 .3 .3 2-.3-.1-.2-1.7-.4-.3z" fill-rule="evenodd"/>
<path d="M163.5 125.8l.4 1.7-.2-1.6zM163.5 125.8l.1 1.6 .3 .1z" fill-rule="evenodd"/>
<path d="M163.7 127.3l.3 .3zM163.7 127.3v.2l.3 .1z" fill-rule="evenodd"/>
</g>
<path d="M163.2 123.8l.7-.4 .2 1.9-.1 .4 .2 1.6-.2 .3-.3-1.7-.2-.1z" fill-rule="evenodd" fill="#fff"/>
<path d="M163.2 123.8l.7-.4 .2 1.9-.1 .4 .2 1.6-.2 .3-.3-1.7-.2-.1z" fill="none" stroke="#000" stroke-width=".2"/>
<path d="M162.6 123.5l.7-.4 .6 .3-.7 .4z" fill="#fff"/>
<g fill="none" stroke="#000" stroke-width=".2">
<path d="M162.6 123.5l.7-.4 .6 .3-.7 .4zM163.4 123.8l-.1 .1M163.5 123.7v.1M163.6 123.6v.2M163.8 123.6l-.1 .2M163.9 123.5l-.2 .3M163.9 123.6l-.1 .2M163.9 123.7l-.1 .2M163.9 123.8v.2M163.9 124v.1M164 124.1l-.1 .1M164 124.3l-.1 .1"/>
<path d="M164 124.5v.1M164.1 122.6v.3l.4 .2 .2 1.7 .2 .2 .2 1.5 .1 .1 .1-.1"/>
</g>
<g fill="#000" stroke="#000" stroke-width=".2">
<path d="M164.1 122.6l.6 .4 .2 2-.2-.2-.2-1.7-.4-.2z" fill-rule="evenodd"/>
<path d="M164.9 125l.4 1.7-.2-1.6zM164.9 125l.2 1.5 .2 .2z" fill-rule="evenodd"/>
<path d="M165.2 126.5l.2 .3v-.2zM165.2 126.5l.2 .3z" fill-rule="evenodd"/>
</g>
<path d="M164.7 123l.7-.4 .2 1.9-.2 .4 .2 1.5-.2 .4-.3-1.7-.2-.1z" fill-rule="evenodd" fill="#fff"/>
<path d="M164.7 123l.7-.4 .2 1.9-.2 .4 .2 1.5-.2 .4-.3-1.7-.2-.1z" fill="none" stroke="#000" stroke-width=".2"/>
<path d="M164.1 122.6l.6-.4 .7 .4-.7 .4z" fill="#fff"/>
<g fill="none" stroke="#000" stroke-width=".2">
<path d="M164.1 122.6l.6-.4 .7 .4-.7 .4zM164.8 123h.1M165 122.9l-.1 .1M165.1 122.8l-.1 .2M165.2 122.7l-.1 .3M165.3 122.7l-.1 .3M165.4 122.8l-.2 .2M165.4 122.9l-.1 .1M165.4 123l-.1 .1M165.4 123.2v.1M165.4 123.3v.1M165.4 123.5h.1"/>
<path d="M165.5 123.7l-.1 .1M165.5 121.8v.3l.4 .2 .2 1.7 .2 .2M166.3 124.1l.2 1.6h.1v.1l.2-.1"/>
</g>
<g fill="#000" stroke="#000" stroke-width=".2">
<path d="M165.5 121.8l.6 .4 .2 2-.2-.2-.2-1.7-.4-.2z" fill-rule="evenodd"/>
<path d="M166.3 124.2l.5 1.6-.2-1.5zM166.3 124.2l.2 1.5 .3 .1z" fill-rule="evenodd"/>
<path d="M166.6 125.7l.2 .3v-.2zM166.6 125.7l.2 .3z" fill-rule="evenodd"/>
</g>
<path d="M166.1 122.2l.7-.4 .2 1.9-.1 .3 .1 1.6-.2 .4-.2-1.7-.3-.1z" fill-rule="evenodd" fill="#fff"/>
<path d="M166.1 122.2l.7-.4 .2 1.9-.1 .3 .1 1.6-.2 .4-.2-1.7-.3-.1z" fill="none" stroke="#000" stroke-width=".2"/>
<path d="M165.5 121.8l.7-.4 .6 .4-.7 .4z" fill="#fff"/>
<g fill="none" stroke="#000" stroke-width=".2">
<path d="M165.5 121.8l.7-.4 .6 .4-.7 .4zM166.3 122.1l-.1 .1M166.4 122.1v.1M166.5 122v.1M166.7 121.9l-.1 .2M166.8 121.8l-.2 .4M166.8 121.9l-.1 .3M166.8 122l-.1 .2M166.8 122.2v.1M166.8 122.3v.1M166.9 122.5l-.1 .1M166.9 122.7h-.1"/>
<path d="M166.9 122.9h.1M166.9 121v.3l.4 .2 .2 1.7 .3 .1M167.8 123.3l.2 1.6v.1l.2-.1"/>
</g>
<g fill="#000" stroke="#000" stroke-width=".2">
<path d="M166.9 121l.7 .4 .2 1.9-.3-.1-.2-1.7-.4-.2z" fill-rule="evenodd"/>
<path d="M167.8 123.3l.4 1.7-.2-1.6zM167.8 123.3l.2 1.6 .2 .1z" fill-rule="evenodd"/>
<path d="M168 124.8l.3 .4zM168 124.8v.2l.3 .2z" fill-rule="evenodd"/>
</g>
<path d="M167.6 121.4l.7-.4 .2 1.8-.2 .4 .2 1.6-.2 .4-.3-1.8-.2-.1z" fill-rule="evenodd" fill="#fff"/>
<path d="M167.6 121.4l.7-.4 .2 1.8-.2 .4 .2 1.6-.2 .4-.3-1.8-.2-.1z" fill="none" stroke="#000" stroke-width=".2"/>
<path d="M166.9 121l.7-.4 .7 .4-.7 .4z" fill="#fff"/>
<g fill="none" stroke="#000" stroke-width=".2">
<path d="M166.9 121l.7-.4 .7 .4-.7 .4zM167.7 121.3v.1M167.9 121.2l-.1 .1M168 121.2l-.1 .1M168.1 121.1l-.1 .2M168.2 121l-.1 .3M168.2 121.1l-.1 .3M168.2 121.2v.2M168.3 121.4l-.1 .1M168.3 121.5l-.1 .1M168.3 121.9h.1M168.3 121.7h.1"/>
<path d="M168.3 122.1h.1"/>
</g>
<path d="M167.7 119.3h.4l.2 .2M143.2 124.9v.2" fill="none" stroke="#fff" stroke-width=".26"/>
<g font-size="6.3">
<text x="144.1" y="32">SN54/74LS181</text>
<text x="20.9" y="38.4">4-BIT ARITHMETIC</text>
<text x="20.9" y="45.4">LOGIC UNIT</text>
</g>
<g font-size="3.5">
<text x="150.4" y="61.7">4-BIT ARITHMETIC</text>
<text x="156" y="65.9">LOGIC UNIT</text>
<text x="20.9" y="67.5">• Provides 16 Arithmetic Operations Add, Subtract, Compare, Double,</text>
<text x="20.9" y="75.6">• Provides all 16 Logic Operations of Two Variables Exclusive — OR,</text>
<text x="20.9" y="83.6">• Full Lookahead for High Speed Arithmetic Operation on Long Words</text>
<text x="20.9" y="87.9">• Input Clamp Diodes</text>
<text x="89.6" y="267.5">FAST AND LS TTL DATA</text>
<text x="106.8" y="273.4">5-1</text>
</g>
<g font-size="3.2">
<text x="20.9" y="58.4">perform all the possible 16 logic, operations on two variables and a variety of</text>
<text x="24" y="54.6">The SN54/74LS181 is a 4-bit Arithmetic Logic Unit (ALU) which can</text>
<text x="20.9" y="62.3">arithmetic operations.</text>
<text x="24.4" y="71.4">Plus Twelve Other Arithmetic Operations</text>
<text x="146.8" y="72.4">LOW POWER SCHOTTKY</text>
<text x="24.4" y="79.5">Compare, AND, NAND, OR, NOR, Plus Ten other Logic Operations</text>
<text x="42.4" y="104.5">CONNECTION DIAGRAM DIP (TOP VIEW)</text>
<text x="146.1" y="146.8">ORDERING INFORMATION</text>
<text x="153.8" y="172">LOGIC SYMBOL</text>
</g>
<g font-size="2.8">
<text x="176.2" y="98.6">J SUFFIX</text>
<text x="173.8" y="105.6">CASE 623-05</text>
<text x="175.9" y="102.1">CERAMIC</text>
<text x="34.4" y="110">VCC</text>
<text x="42.1" y="110">A1</text>
<text x="48.8" y="110">B1</text>
<text x="55.2" y="110">A2</text>
<text x="61.8" y="110">B2</text>
<text x="68.8" y="110">A3</text>
<text x="75.5" y="110">B3</text>
<text x="82.5" y="110">G</text>
<text x="86.9" y="109.9">Cn+4</text>
<text x="96.2" y="109.9">P</text>
<text x="101.4" y="109.9">A=B</text>
<text x="109" y="109.9">F3</text>
<text x="35.2" y="114.6">24</text>
<text x="41.7" y="114.6">23</text>
<text x="48.4" y="114.6">22</text>
<text x="55.2" y="114.6">21</text>
<text x="62" y="114.6">20</text>
<text x="68.8" y="114.6">19</text>
<text x="75.5" y="114.6">18</text>
<text x="82.1" y="114.6">17</text>
<text x="88.6" y="114.6">16</text>
<text x="95.6" y="114.6">15</text>
<text x="102.3" y="114.6">14</text>
<text x="108.9" y="114.6">13</text>
<text x="175.5" y="122.1">N SUFFIX</text>
<text x="176.1" y="125.6">PLASTIC</text>
<text x="173.3" y="129.1">CASE 649-03</text>
<text x="35.8" y="142.3">1</text>
<text x="42.3" y="142.3">2</text>
<text x="49.1" y="142.3">3</text>
<text x="55.9" y="142.3">4</text>
<text x="62.7" y="142.3">5</text>
<text x="69.4" y="142.3">6</text>
<text x="76.1" y="142.4">7</text>
<text x="82.7" y="142.3">8</text>
<text x="89.3" y="142.3">9</text>
<text x="95.6" y="142.3">10</text>
<text x="102.4" y="142.4">11</text>
<text x="108.9" y="142.3">12</text>
<text x="35" y="146.4">B0</text>
<text x="41.6" y="146.4">A0</text>
<text x="48.2" y="146.4">S3</text>
<text x="55.2" y="146.4">S2</text>
<text x="61.8" y="146.4">S1</text>
<text x="68.7" y="146.4">S0</text>
<text x="75.5" y="146.4">Cn</text>
<text x="82.5" y="146.4">M</text>
<text x="88.6" y="146.4">F0</text>
<text x="95.6" y="146.4">F1</text>
<text x="102.4" y="146.4">F2</text>
<text x="107.7" y="146.4">GND</text>
<text x="148.2" y="152.3">SN54LSXXXJ</text>
<text x="148.2" y="155.8">SN74LSXXXN</text>
<text x="170.6" y="152.3">Ceramic</text>
<text x="170.6" y="155.8">Plastic</text>
<text x="151.8" y="178.2">2 1</text>
<text x="158.6" y="178.2">23 22</text>
<text x="167" y="178.2">21 20 19 18</text>
<text x="22.2" y="180.8">PIN NAMES</text>
<text x="94.1" y="180.8">LOADING (Note a)</text>
<text x="21.2" y="191.5">A0–A3, B0–B3</text>
<text x="45.2" y="191.5">Operand (Active LOW) Inputs</text>
<text x="93.4" y="191.5">1.5 U.L.</text>
<text x="93.4" y="186.1">HIGH</text>
<text x="113.8" y="186.1">LOW</text>
<text x="114.2" y="191.5">0.75 U.L.</text>
<text x="139.1" y="189.5">7</text>
<text x="147.6" y="189.5">Cn</text>
<text x="151.3" y="186.4">A0B0 A1 B1</text>
<text x="167.3" y="186.4">A2 B2 A3 B3</text>
<text x="178.3" y="190">Cn+4</text>
<text x="191.1" y="189.5">16</text>
<text x="21.2" y="195">S0–S3</text>
<text x="45.2" y="195">Function — Select Inputs</text>
<text x="93.4" y="195">2.0 U.L.</text>
<text x="115.8" y="195">1.0 U.L.</text>
<text x="139.1" y="194.2">8</text>
<text x="147.6" y="194.2">M</text>
<text x="178.3" y="194.2">A = B</text>
<text x="191.1" y="194.2">14</text>
<text x="21.2" y="198.5">M</text>
<text x="21.2" y="202">Cn</text>
<text x="45.2" y="198.5">Mode Control Input</text>
<text x="45.2" y="202">Carry Input</text>
<text x="93.4" y="198.5">0.5 U.L.</text>
<text x="93.4" y="202">2.5 U.L.</text>
<text x="114.2" y="198.5">0.25 U.L.</text>
<text x="114.2" y="202">1.25 U.L.</text>
<text x="139.1" y="199">6</text>
<text x="139.1" y="202">5</text>
<text x="147.6" y="199">S0</text>
<text x="147.6" y="202">S1</text>
<text x="182.3" y="199">G</text>
<text x="182.3" y="203.7">P</text>
<text x="191.1" y="203.7">15</text>
<text x="191.1" y="199">17</text>
<text x="21.2" y="205.4">F0–F3</text>
<text x="21.2" y="208.9">A = B</text>
<text x="45.2" y="205.4">Function (Active LOW) Outputs</text>
<text x="45.2" y="208.9">Comparator Output</text>
<text x="87" y="208.9">Open Collector</text>
<text x="94.2" y="205.4">10 U.L.</text>
<text x="111.6" y="205.4">5 (2.5) U.L.</text>
<text x="111.6" y="208.9">5 (2.5) U.L.</text>
<text x="139.1" y="205.1">4</text>
<text x="139.1" y="208.5">3</text>
<text x="147.6" y="205.1">S2</text>
<text x="147.6" y="208.5">S3 F</text>
<text x="152.9" y="209.8">0</text>
<text x="160.3" y="209.1">F1</text>
<text x="169.2" y="209.1">F2</text>
<text x="178.3" y="209.1">F3</text>
<text x="21.2" y="212.4">G</text>
<text x="45.2" y="212.4">Carry Generator (Active LOW)</text>
<text x="45.2" y="215.9">Output</text>
<text x="94.2" y="212.4">10 U.L.</text>
<text x="116.6" y="212.4">10 U.L.</text>
<text x="21.2" y="219.4">P</text>
<text x="45.2" y="219.4">Carry Propagate (Active LOW)</text>
<text x="94.2" y="219.4">10 U.L.</text>
<text x="118.1" y="219.4">5 U.L.</text>
<text x="152.1" y="217.7">9</text>
<text x="160.3" y="217.7">10</text>
<text x="169.3" y="217.7">11</text>
<text x="178.3" y="217.7">13</text>
<text x="21.2" y="226.4">Cn+4</text>
<text x="45.2" y="222.9">Output</text>
<text x="45.2" y="226.4">Carry Output</text>
<text x="94.2" y="226.4">10 U.L.</text>
<text x="111.6" y="226.4">5 (2.5) U.L.</text>
<text x="159.6" y="224.3">VCC = PIN 24</text>
<text x="159.6" y="227.7">GND = PIN 12</text>
</g>
<g font-size="2.5">
<text x="141" y="132.4">24</text>
<text x="151.2" y="137.1">1</text>
<text x="56.8" y="151.4">NOTE:</text>
<text x="56.8" y="154.6">The Flatpak version</text>
<text x="56.8" y="157.7">has the same pinouts</text>
<text x="56.8" y="160.9">(Connection Diagram) as</text>
<text x="56.8" y="164.1">the Dual In-Line Package.</text>
<text x="20.9" y="231.3">NOTES:</text>
<text x="20.9" y="237.6">b. The Output LOW drive factor is 2.5 U.L. for Military (54) and 5 U.L. for Commercial (74)</text>
<text x="20.9" y="234.4">a. 1 TTL Unit Load (U.L.) = 40 µA HIGH/1.6 mA LOW.</text>
</g>
<text font-size="2.5" fill="#fff" x="20.9" y="240.8">b. Temperature Ranges.</text>
<g font-size="2.1">
<text x="141.8" y="105.9">24</text>
<text x="148.6" y="109.8">1</text>
</g>
</svg>
